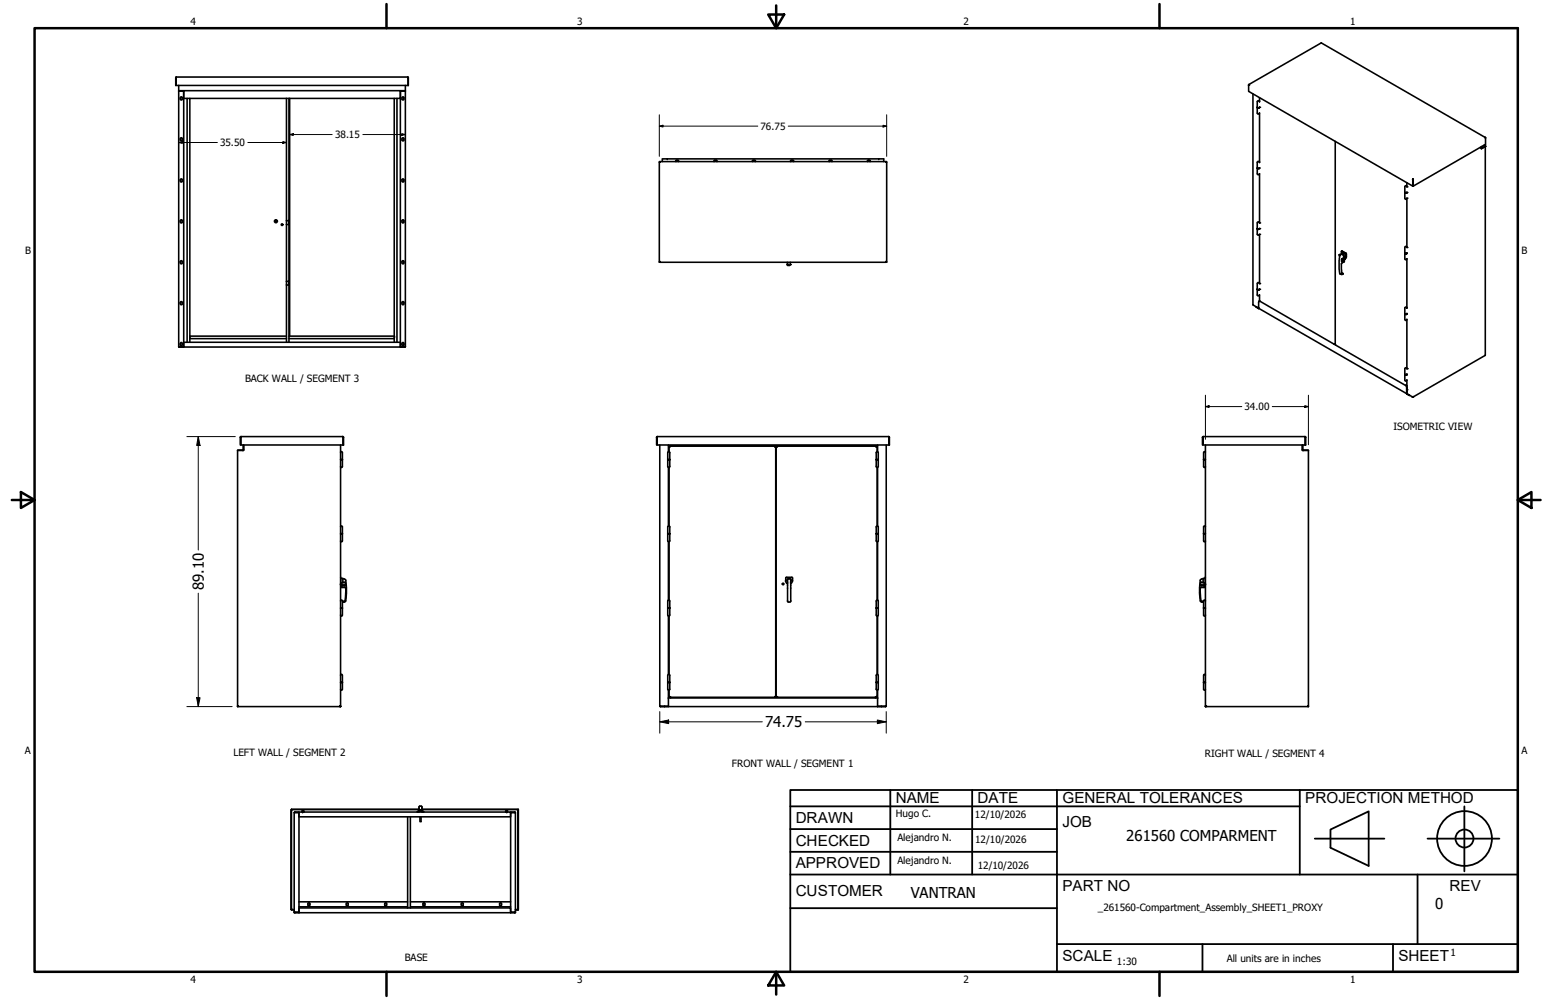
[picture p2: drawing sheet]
<svg xmlns="http://www.w3.org/2000/svg" width="432mm" height="279mm" viewBox="0 0 432 279" stroke-linecap="round" stroke-linejoin="round" font-family="sans-serif">
<!-- layer: Visible (ANSI) -->
<g fill="none" stroke="#000" stroke-width=".44">
<path d="M49.1 21.7v2.2h64.9v-2.2M49.1 21.7v2.2v-2.2M49.2 21.7h-.1M49.3 21.5l-.2 .2M49.3 21.5h64.6M49.9 25.5h63.3M49.9 23.9v1.4M49.9 25.5v71.3M49.9 25.5h1.4M50.1 25.4h1.2v71.5h-1.2M50.4 27.7l.2 .2 .3-.2M50.4 38.8l.1 .5h.3l.1-.2"/>
<path d="M50.4 38.8l.2-.3 .3 .3M50.9 27.4v.3M50.9 38.8v.3M50.9 27.3l-.1-.2h-.3l-.1 .6M51.3 25.3v2.2h60.5v-2M52.3 27.5v68.1M53 27.5v68.1M80 27.5v68.1M80.7 27.5v34.2h-.7M80.9 27.5v66.4M110.1 27.5v68.1M110.9 27.5v68.1"/>
<path d="M111.8 25.3l1.4 .2M112.3 27.7l.3 .2 .2-.2M112.3 38.8l.1 .5h.3l.1-.2M112.3 38.8l.3-.3 .2 .3M112.8 27.4v.3M112.8 38.8v.3M112.8 27.3l-.1-.2h-.3l-.1 .6M113 25.4h-1.2v71.5h1.2M113.2 23.9v1.4M113.2 25.5v71.3M113.9 21.5l.1 .2M113.9 21.7h.1"/>
<path d="M114 21.7v2.2v-2.2M114 21.7h.1M348.7 23.7l.2-.1zM348.7 23.8v1.7l45.9 26.5M348.8 23.6l20.3-11.6 45.7 26.4M349.9 26.2v59l1.7 .9M351.2 31.6l.2 .3 .3-.3M351.2 30l.1 .2 .5-.2-.3 .2-.3-.2M351.7 28.2h.1M351.7 28.4l-.3-.3-.2 .3v3.2M351.8 27.3v1.1M351.8 31.6v13.8"/>
<path d="M372.9 39.5l.1 56.8M414.9 38.5l-.2-.1h.2v1.9l-20.2 11.7v-1.8M50.4 50.2l.1 .6h.3l.1-.2M50.4 50.3l.2-.3 .3 .3M50.9 50.2v.3M112.3 50.2l.1 .6h.3l.1-.2M112.3 50.3l.3-.3 .2 .3M112.8 50.2v.3M184.1 45.3h.2M184.1 45.3v27.9M184.3 45.1v.2M184.3 45.1h63.2"/>
<path d="M186.4 44.4h-1.4v.7M186.4 44.4v.2M186.4 44.4h60.4v.7M189 44.8h.3M189 44.7l-.3 .2 .1 .3M189.3 44.7l.2 .2v.3M199.7 44.7l-.3 .2 .1 .3M199.7 44.8h.3M200 44.7l.3 .2-.1 .3M210.4 44.8h.3M210.4 44.7l-.3 .2 .1 .3M210.7 44.7l.3 .2-.1 .3"/>
<path d="M221.1 44.7l-.3 .2 .1 .3M221.1 44.8h.3M221.4 44.7l.3 .2-.1 .3M231.8 44.8h.3M231.8 44.7l-.3 .2 .1 .3M232.1 44.7l.3 .2-.1 .3M242.5 44.8h.3M242.5 44.7l-.2 .2v.3M242.8 44.7l.3 .2-.1 .3M245.4 44.4v.2M247.5 45.1v.2M247.5 45.3h.1"/>
<path d="M247.6 45.3v27.9M351.2 45.3v3.2l.2 .3 .3-.2M351.2 46.9h.6M351.2 45.4l.2-.3 .3 .3M351.7 45.1h.1M351.8 46.9l-.1 .2-.5-.1M351.8 48.5v13.8M392.4 52.2v3.2l.2 .3 .3-.3M392.4 52.2l.3-.3 .2 .3M392.4 53.8h.5l-.4 .2zM392.9 52h.1M392.9 53.7l-.1 .3-.4-.2h.5"/>
<path d="M392.9 55.4v13.7l-.2-.3-.3 .3v3.2M392.9 51.1v1.1M394.6 50.2v1.8l.1-1.8M394.6 50.2h.1M394.7 50v.2M394.7 50l-.1 .2M394.7 50.2v1.8M394.7 50h.1M413.8 41.5h.1M414.5 40.6l.5 .2-1.1 .6-.1-.4M414.8 40.9l-1.1 .6v-.5M414.8 41v58.3l-20.1 11.6"/>
<path d="M415 40.8l-1.2 .7v-.5M50.4 73.4l.2 .3 .3-.3M50.9 61.7v.3M50.9 73.1v.3M50.9 73.1l-.1-.2h-.3l-.1 .5M50.9 61.7l-.3-.3-.2 .3 .1 .6h.3l.1-.3M77 61.7h.2v.2h-.2zM80 62.7h.7M80 79.6h.7M80.6 61.7v1M80.6 78.6v1M80.7 62.7v15.9h-.7"/>
<path d="M80.7 78.6v17M80.7 61.7v1M112.3 73.4l.3 .3 .2-.3M112.8 61.7v.3M112.8 73.1v.3M112.8 73.1l-.1-.2h-.3l-.1 .5M112.8 61.7l-.2-.3-.3 .3 .1 .6h.3l.1-.3M184.1 73.2l.2-.1v.1M184.1 73.2h63.5M184.3 73.2h.1M184.3 73.2v.1M219.8 73.9l.7 .3"/>
<path d="M219.9 73.3v.6M220.7 73.3v.6l-.2 .3M247.5 73.1v.2zM247.5 73.2v-.1l.1 .1M247.5 73.2v.1M351.2 65.4l.2 .3 .3-.2M351.2 79.2v3.2l.2 .3 .3-.3M351.2 79.2l.2-.3 .3 .3M351.7 62.1h.1M351.7 79h.1M351.7 62.3l-.3-.3-.2 .3v3.2M351.8 63.8a.34 .34 0 0 1-.3 .3 .34 .34 0 0 1-.3-.2l.1 .2 .5-.2-.5 .1-.1-.2 .1 .2 .5-.1"/>
<path d="M351.8 65.5v13.7M374.1 71.1l.1 .3M374.3 71.2h-.3l.1 .3M374.5 71.1a.62 .62 0 0 1 .8 .2 .62 .62 0 0 1 0 .8M374.7 70.2l1.3 .7v1l-.2 .2M374.7 72.6h.5M374.8 72.5h.4M374.8 72.4l.2-.1 .2 .2h-.5M374.8 72.8h.4M374.8 76.2l.4 .3M374.8 72.5l.3 .1M375.3 72.1l.4-.3a.84 .84 0 0 0-.6-1.1l-.5 .2 .1-.7 1.3 .7v1l-.8 .9h-.5"/>
<path d="M375.3 72.1l-.5 .3-.1 .7 .8-.3M375.3 72.1l-.2-.9-.3-.2-.4 .2a7.2 7.2 0 0 0-.4 4l.2 1.3 .4 .2 .6-.2M375.3 72.7l.2 .1M375.5 72.8v.3l-.9 .6 .2 2.8h.4M375.7 72.1l-.2 .4M392.4 72.3l.2 .3 .3-.3M392.9 70.7l-.2 .2-.3-.1 .3 .1 .2-.2-.4 .2-.1-.2 .1 .2 .4-.2M392.9 72.3v13.8l-.2-.3-.3 .3M392.9 68.9v.1M49.9 96.8l.2 .1M49.9 96.8l.2 .2M50 96.9h.1"/>
<path d="M50.1 97h1.2M50.1 96.9h62.9M50.1 96.9v.1M50.4 96.3l.2 .3 .3-.3M50.4 84.5l.1 .6h.3l.1-.2M50.4 84.6l.2-.3 .3 .3M50.9 84.5v.3M50.9 96v.3M50.9 96l-.1-.3h-.3l-.1 .6M51.3 96.8v-1.2h60.5v1.2M53 94.6h27M53 93.9h27"/>
<path d="M80.7 94.6h29.4M80.7 93.9h29.5v.5M111.8 97h1.2M112.3 96.3l.3 .3 .2-.3M112.3 84.5l.1 .6h.3l.1-.2M112.3 84.6l.3-.3 .2 .3M112.8 84.5v.3M112.8 96v.3M112.8 96l-.1-.3h-.3l-.1 .6M113 96.9h.1M113 96.9v.1M113.2 96.8l-.2 .1"/>
<path d="M113.2 96.8l-.2 .2M351.2 80.8l.1 .2 .5-.2-.5 .2-.1-.2 .1 .2 .5-.2-.5 .2zM351.5 86.1l-.7-.4 42.1 24.3M351.7 86.2h-.2M351.8 84.1l-.3 .3 .1 1.7M351.8 82.4v1.7M351.8 84.1l20.9 12.1M351.8 80.8h.1M372.8 96.1v.1M372.9 96.1h-.3l.2 .1M372.9 96.1h.1M372.9 96.1l-.1 .1"/>
<path d="M373 96.4h.1M373 96.4l19.7 11.4M392.4 86v3.2l.2 .3 .3-.2v13.6M392.4 87.6l.2 .2 .3-.2M392.9 85.9h.1M392.9 87.6l-.2 .3-.3-.2M392.4 103v3.2l.2 .3 .3-.3v3.8M392.4 104.6h.5M392.4 103l.3-.3 .2 .3M392.8 107.7v.1M392.9 110l.8 .4M392.9 109.9v.1"/>
<path d="M392.9 107.7l-.3-.1 .2 .2M392.9 107.7h.1M392.9 107.7l-.1 .1M392.9 102.8h.1M392.9 109.9l.7 .6M392.9 109.9h.1M392.9 108v1.4M392.9 110l1.6 .9M392.9 104.5l-.1 .3-.4-.2M394.5 110.9l.2-.1zM66.4 125.8h1.4zM66.4 125.9v71.5"/>
<path d="M67.1 122.2l.1 2.1h28.6v-2.1M67.1 122.2v2.1l.1-2.1M67.2 122.1v.1M67.3 122l-.1 .2M67.3 122l-.2 .2M67.3 122h28.4M67.9 124.3l-.1 1.5M68 124.3v1.4M68.1 125.7l-.3 .2M68.1 124.3v1.5h-1.6M95.1 126.3l.3-.1 .2 .3M95.1 128.5h.5"/>
<path d="M95.1 128.4h.5M95.1 124.3v73.1M95.1 130.4h.1M95.1 126.5h.1M95.2 128.4h.4M95.6 126.5v3.8l-.2 .3-.3-.1M95.6 128.4l-.4 .1M95.7 122l.2 .2M95.7 122l.1 .2M95.8 122.1v.1M95.8 122.2v2.1l.1-2.1M95.8 122.2h.1"/>
<path d="M183.4 122.2l.1 2.1h64.8v-2.1M183.4 122.2v2.1l.1-2.1M183.5 122.1v.1M183.6 122l-.1 .2M183.6 122l-.2 .2M183.6 122h64.6M184.3 124.3v72.9M186.5 126.5v3.8l.3 .3 .3-.3v-3.8M186.5 126.5l.3-.3 .3 .3M186.5 128.4l.6 .1zM186.5 128.5h.6M186.7 124.3v.2h58.4v-.2"/>
<path d="M186.7 124.5v1.7M186.7 130.6v16.3M186.9 124.8h.2zM186.9 124.8v1.4M186.9 130.7v16.2M186.9 124.7l.2 .1zM186.9 124.7h29.6M187.3 124.5v.2M216.5 124.8h.5h-.2l.1 69.9-.4-.1 .2 .1zM216.5 124.7v.1zM216.7 125.2h.1M216.9 124.7l.1 .1z"/>
<path d="M216.9 124.7h28M244.5 124.5v.2M244.7 124.8h.3zM244.7 126.5v3.8l.3 .3 .3-.3v-3.8M244.7 126.5l.3-.3 .3 .3M244.7 128.4l.6 .1zM244.7 128.5h.6M244.8 124.7l-.1 .1zM245 124.8v1.4M245 130.7v16.2M245.1 124.5v1.7M245.1 130.7v16.2"/>
<path d="M247.5 124.3v72.9M248.2 122l.1 .2M248.2 122l.2 .2M248.3 122.1v.1M248.3 122.2v2.1l.1-2.1M248.3 122.2h.1M335.9 122.2v2.1l.1-2.1M335.9 122.2h.1M336 122.1v.1M336 122.2v2.1h28.6v-2.1M336.1 122l-.2 .2M336.1 122l-.1 .2"/>
<path d="M336.1 122h28.4M336.2 128.5h.5M336.2 126.5v3.8l.2 .3 .3-.1M336.2 128.4h.5M336.2 128.4l.4 .1M336.2 128.4h.4M336.6 130.4h.1M336.6 126.5h.1M336.7 124.3v73.1M336.7 126.3l-.3-.1-.2 .3M363.7 124.3v1.5h1.6M363.7 125.7l.3 .2"/>
<path d="M363.8 124.3v1.4M363.9 124.3l.1 1.5M364 125.8l1.4 .1zM364.5 122l.2 .2M364.5 122l.1 .2M364.6 122.1v.1M364.6 122.2v2.1l.1-2.1M364.6 122.2h.1M365.4 125.9v71.5M95.1 147h.3l.2 .2v3.9l-.2 .3-.3-.1M95.1 149.2h.5M95.1 149.1h.5"/>
<path d="M95.1 151.1h.1M95.1 147.2h.1M95.2 149.1h.4M95.6 149.1l-.4 .1M186.5 149.1l.6 .1zM186.5 149.2h.6M186.5 147.1l.3-.2 .3 .3v3.9l-.3 .3-.3-.3zM186.7 151.4v16.2M186.9 151.4v16.2M244.7 149.1l.6 .1zM244.7 149.2h.6M244.8 147.1l.2-.2 .3 .3v3.9l-.3 .3-.3-.3z"/>
<path d="M245 151.4v16.2M245.1 151.4v16.2M336.2 149.2h.5M336.2 149.1h.5M336.2 149.1l.4 .1M336.2 149.1h.4M336.6 151.1h.1M336.6 147.2h.1M336.7 147h-.3l-.2 .2v3.9l.2 .3 .3-.1M95.1 163.3l.2 .2h.9l-.9-.1M95.1 167.7h.3l.2 .3v3.9l-.2 .2-.3-.1M95.1 161.3l.2 2.1"/>
<path d="M95.1 169.9h.5M95.1 163.1h.1M95.1 171.8h.1M95.1 168h.1M95.2 161.6h.6v1.3h-.6M95.2 169.9h.4M95.6 169.9h-.4M95.8 162.7h.5M95.8 161.7h.3M95.8 168.1l.1 .1M96.2 161.8h.2a1.81 1.81 0 0 1 .3 1.7 11.5 11.5 0 0 1-.3 4.7h-.5M96.2 162.7h.2a.6 .6 0 0 1-.1 1"/>
<path d="M96.3 163.7h-.9v.4h1l.2 .3M96.4 167.8l-.6 .3M96.6 164.3l-.2 3.5M186.5 169.9h.6zM186.5 169.9h.6M186.5 167.8l.4-.1 .2 .3v3.9l-.3 .2-.3-.2zM186.7 172.1v16.3M186.9 172.1v16.3M219.4 162.2l.1 .5 .4 .4M219.5 162.2v-.8l1.7-.1 .2 .2v.7M220 162v6l.2 .2M220 162.7a.6 .6 0 0 1-.1-.9 .6 .6 0 0 1 .9 0 .6 .6 0 0 1 0 .9"/>
<path d="M220.2 161.7l-.2 .3M220.2 168.2h.4M220.2 161.7h.4M220.6 161.7l.3 .3M220.9 162v6l-.3 .2M221.4 162.2l-.2 .5-.4 .4M244.7 169.9h.6zM244.7 169.9h.6M244.8 167.8l.4-.1 .1 .3v3.9l-.3 .2-.3-.2zM245 172.1v16.3M245.1 172.1v16.3M335.2 164.3l.2 3.5"/>
<path d="M335.3 162.1a17.7 17.7 0 0 0 0 5.9l.6 .2M335.4 167.8l.6 .3M335.5 163.7h.9v.4h-1l-.2 .3M335.5 162.7h.5M335.6 162.7h-.2a.6 .6 0 0 0 .1 1M335.6 161.8l-.4 .3M335.7 161.7h.3M336 168.1l-.1 .1M336.2 169.9h.5M336.2 169.9h.4M336.6 161.6h-.6v1.3h.6M336.6 163.1h.1"/>
<path d="M336.6 171.8h.1M336.6 168h.1M336.7 161.3l-.2 2.1M336.7 167.7h-.3l-.2 .3v3.9l.2 .2 .3-.1M336.7 163.3l-.2 .2h-.9l.9-.1M66.3 197.3l.1 .1M66.4 197.4l.1-.2-.1 .2M66.4 197.4h.1M66.4 197.3h.1M94.9 197.2l.1 .2zM95 197.4h.1h-28.7M95 197.4l-.1-.2 .2 .2"/>
<path d="M95 197.4h.1M95.1 188.5l.3-.1 .2 .3M95.1 190.7h.5M95.1 190.6h.5M95.1 192.6h.1M95.1 188.7h.1M95.2 190.6h.4M95.6 188.7v3.9l-.2 .2-.3-.1M95.6 190.6l-.4 .1M184.3 197.2l.2 .2M184.4 197.3l.1 .1M184.5 197.4h2.2"/>
<path d="M184.5 197.4h.1M185.6 197.4h.1M186.5 188.7l.3-.3 .3 .3M186.5 188.7v3.9l.3 .2 .3-.2v-3.9M186.5 190.6l.6 .1zM186.5 190.7h.6M186.7 197.4h58.4M186.7 195h58.4M186.7 192.8v4.6M186.9 192.9v1.8M186.9 194.7h.1M186.9 194.8h29.6"/>
<path d="M187 194.6l-.1 .2zM187.3 194.8v.2M216.5 194.6v.2zM216.7 194.3h.1M216.9 194.8h28M217 194.6l-.1 .2zM244.5 194.8v.2M244.7 194.6l.3 .1zM244.7 194.6l.2 .2zM244.7 188.7v3.9l.3 .2 .3-.2v-3.9M244.7 190.6l.6 .1zM244.7 190.7h.6"/>
<path d="M244.7 188.7l.3-.3 .3 .3M245 192.9v1.8M245.1 197.4h2.2zM245.1 197.4h2.2M245.1 192.9v4.5M246.2 197.4h.1M247.3 197.4h.1M247.4 197.3l-.1 .1M247.5 197.2l-.2 .2M336.2 190.7h.5M336.2 188.7v3.9l.2 .2 .3-.1M336.2 190.6h.5"/>
<path d="M336.2 190.6l.4 .1M336.2 190.6h.4M336.6 192.6h.1M336.6 188.7h.1M336.7 197.4l.2-.2-.1 .2M336.7 197.4h.1M336.7 188.5l-.3-.1-.2 .3M336.8 197.4h-.1h28.7M336.8 197.4h.1M365.4 197.3h-.1M365.4 197.4l-.1-.2 .1 .2M365.4 197.4h.1"/>
<path d="M365.5 197.3l-.1 .1M81.3 226.2l.1 27.9zM81.4 226.2l.1 .1M82.2 227.1v27.7M82.3 227h.1M82.4 227l-.2 .1M82.4 227h1.1v27.9h-1.1M82.4 226.9l-.2 .2M82.4 226.9h1.1M82.4 226.9v.1M84.4 226.8v.1a.29 .29 0 0 1 0-.4 .29 .29 0 0 1 .4-.1 .29 .29 0 0 1 0 .4M84.5 227.1v-.2h57v.2"/>
<path d="M84.5 226.9h-1v1.3h59.1v-1.3h-1.1M84.8 226.8v.1M113.9 228.2v25.5M114.6 228.2v25.5M117 226.2l-35.6-.1 35.8 .2M117 226.5v.4M117 226.5h.9M117 226.3h-.2v.5M117 225.4v1.1M117 226.8l-.5 .1M117 225.5l.2-.3 .7 .3M117.2 226.3h.5"/>
<path d="M117.2 226.2l.2 .3 .3-.3M117.3 228.2v1.4h.3v-1.4M117.9 226.5v.4M117.9 226.2h26.8M117.9 226.3h.1v.5M117.9 225.4v1.1M117.9 226.8l.5 .1M141.3 226.8v.1M141.7 226.8v.1a.29 .29 0 0 0 0-.4 .29 .29 0 0 0-.4-.1 .29 .29 0 0 0 0 .4M142.6 226.9h1.2M142.6 227h1.2M143.8 227l.2 .1"/>
<path d="M143.8 226.9l-1.2 .1v27.9h1.2M143.8 227h.1M143.8 226.9l.2 .2M144 227.1v27.7M144.7 226.2l-.1 .1M144.7 226.2l-27 .1M144.7 226.2l.1 27.9zM81.4 254.1l.8 .2M81.4 254.1h.8M81.5 254.1h-.1M82.2 254.8l.2 .2M82.2 254.8l.2 .1"/>
<path d="M82.3 254.9h.1M82.4 255h61.4M82.4 254.9l1.1 .1M82.4 254.9v.1M83.5 254.8v-1.1h59.1v1.1M83.5 253.4h30.4M83.5 252h30.4M86 252.8l.3 .3 .3-.3M86 252.5l.3-.3 .3 .3M86 252.5v.3M86.6 252.5v.3M96.7 252.8l.3 .3 .3-.3"/>
<path d="M96.7 252.5l.3-.3 .3 .3M96.7 252.5v.3M97.2 252.5v.3M107.4 252.8l.3 .3 .3-.3M107.4 252.5l.3-.3 .3 .3M107.4 252.5v.3M107.9 252.5v.3M114.6 253.4h28M114.6 252h28M118.1 252.8l.3 .3 .3-.3M118.1 252.5l.3-.3 .3 .3M118.2 252.5v.3"/>
<path d="M118.7 252.5v.3M128.8 252.8l.3 .3 .3-.3M128.8 252.5l.3-.3 .3 .3M128.8 252.5v.3M129.3 252.5v.3M139.5 252.8l.3 .3 .3-.3M139.5 252.5l.3-.3 .3 .3M139.6 252.5v.3M140.1 252.5v.3M143.8 254.9h.1M143.8 254.9v.1M143.8 254.9l-1.2 .1"/>
<path d="M144 254.8l-.2 .2M144 254.8l-.2 .1M144 254.1h.7l-.7 .2M144.6 254.1h.1"/>
<circle cx="77.1" cy="61.8" r=".41"/>
<circle cx="78.8" cy="62.8" r=".22"/>
<circle cx="218.7" cy="163.2" r=".22"/>
</g>
<g fill="#000">
<circle cx="369.1" cy="12" r=".22"/>
<circle cx="348.7" cy="23.7" r=".22"/>
<circle cx="351.8" cy="30" r=".22"/>
<circle cx="392.4" cy="53.8" r=".22"/>
<circle cx="392.9" cy="55.4" r=".22"/>
<circle cx="392.9" cy="52.2" r=".22"/>
<circle cx="392.9" cy="53.8" r=".22"/>
<circle cx="219.9" cy="73.9" r=".22"/>
<circle cx="220.7" cy="73.9" r=".22"/>
<circle cx="351.8" cy="62.3" r=".22"/>
<circle cx="351.8" cy="79.2" r=".22"/>
<circle cx="351.8" cy="63.9" r=".22"/>
<circle cx="351.8" cy="65.5" r=".22"/>
<circle cx="375.2" cy="76.5" r=".22"/>
<circle cx="392.9" cy="69.2" r=".22"/>
<circle cx="111.8" cy="97" r=".22"/>
<circle cx="351.8" cy="80.8" r=".22"/>
<circle cx="392.9" cy="108.9" r=".22"/>
<circle cx="392.9" cy="103" r=".22"/>
<circle cx="394.5" cy="110.9" r=".22"/>
<circle cx="216.9" cy="124.8" r=".22"/>
<circle cx="95" cy="197.4" r=".22"/>
<circle cx="216.9" cy="194.7" r=".22"/>
<circle cx="336.8" cy="197.4" r=".22"/>
</g>
<!-- layer: Borde (ANSI) -->
<g fill="none" stroke="#000" stroke-width=".7">
<path d="M9.7 7.9h414.2v263.6h-414.2zM107.9 1.1v6.8M214.6 4.1h4.4l-2.2 3.8zM216.8 1.5v6.4M323.8 1.1v6.8M3.3 139.7h6.4M5.8 137.5l3.9 2.2-3.9 2.2zM423.9 139.7l3.8-2.2v4.4zM423.9 139.7h6.4M107.9 271.5v6.8M216.8 271.5l2.2 3.8h-4.4zM216.8 271.5v6.4"/>
<path d="M323.8 271.5v6.8"/>
</g>
<!-- layer: Title (ANSI)-1 -->
<g fill="none" stroke="#000" stroke-width=".51">
<path d="M220.7 220.7h203.2v50.8h-203.2zM220.7 225.3h142.3M220.7 231.6h74.5M220.7 238h74.5M248.7 220.7v23.6M271.5 220.7v23.6M295.2 220.7v50.8M363 220.7v23.6M367.2 234.3h19.5M371.6 231.8l10.7-5.1v15.2l-10.7-5zM398.7 234.3h20.1M409 225.3v18.2"/>
<path d="M220.7 244.3h203.2M220.7 253.7h74.5M395.9 244.3v19.5M295.2 263.8h128.7M335.9 263.8v7.7M389.1 263.8v7.7"/>
<circle cx="409" cy="234.3" r="7.7"/>
<circle cx="409" cy="234.3" r="2.51"/>
</g>
<!-- layer: Cota (ANSI) -->
<g fill="none" stroke="#000" stroke-width=".28">
<path d="M49.9 39.8l1-.2v.5zM49.9 39.8h10.8M69.2 39.8h10.8M79 39.6l1 .2-1 .3zM80.9 37.6l1-.3v.5zM80.9 37.6h11.9M101.3 37.6h11.9M112.2 37.3l1 .3-1 .2zM184.1 35.2l1.1-.2v.5zM184.1 35.2h27.5M184.1 32.1v11.6M220.2 35.2h27.4"/>
<path d="M246.6 35l1 .2-1 .3zM247.6 32.1v11.6M336.7 113.6l1-.3v.6zM336.7 113.6h10.1M336.7 110.4v12.3M355.3 113.6h10.1M364.4 113.3l1 .3-1 .3zM365.4 110.4v13.9M52.2 122h13.5M55.4 122l.5 2.5h-1zM55.4 122v31.7M55.4 165.7v31.7"/>
<path d="M52.2 197.4h12.6M54.9 194.9h1l-.5 2.5zM184.3 198.8v6.1M247.5 198.8v6.1M184.3 201.7l2.5-.5v1zM184.3 201.7h28.6M224.9 201.7h22.6M245 201.2l2.5 .5-2.5 .5z"/>
</g>
<path d="M49.9 39.8l1-.2v.5zM80.9 37.6l1-.3v.5zM112.2 37.3l1 .3-1 .2zM184.1 35.2l1.1-.2v.5zM246.6 35l1 .2-1 .3zM79 39.6l1 .2-1 .3zM336.7 113.6l1-.3v.6zM364.4 113.3l1 .3-1 .3zM55.4 122l.5 2.5h-1zM54.9 194.9h1l-.5 2.5zM184.3 201.7l2.5-.5v1zM245 201.2l2.5 .5-2.5 .5z" fill="#000"/>
<g font-size="4.3">
<text x="250.2" y="224.2">NAME</text>
<text x="273" y="224.2">DATE</text>
<text x="296.7" y="224.3">GENERAL TOLERANCES</text>
<text x="364.6" y="224.3">PROJECTION METHOD</text>
<text x="222.2" y="229.9">DRAWN</text>
<text x="296.7" y="230.9">JOB</text>
<text x="222.2" y="236.3">CHECKED</text>
<text x="222.2" y="242.6">APPROVED</text>
<text x="222.2" y="250.3">CUSTOMER</text>
<text x="296.7" y="249">PART NO</text>
<text x="404.8" y="248.9">REV</text>
<text x="296.7" y="268.4">SCALE</text>
<text x="390.6" y="268.4">SHEET</text>
</g>
<g font-size="4.2">
<text x="56.9" y="164.9" transform="rotate(-90 56.9 164.9)">89.10</text>
<text x="213.7" y="203.1">74.75</text>
<text x="314.6" y="235">261560 COMPARMENT</text>
<text x="254.4" y="250.8">VANTRAN</text>
<text x="400.9" y="254">0</text>
</g>
<g font-size="2.8">
<text x="53.2" y="6.9">4</text>
<text x="161.2" y="6.9">3</text>
<text x="269.1" y="6.9">2</text>
<text x="377.1" y="6.9">1</text>
<text x="61.5" y="40.8">35.50</text>
<text x="93.6" y="38.6">38.15</text>
<text x="212.4" y="36.3">76.75</text>
<text x="7" y="70.9">B</text>
<text x="424.9" y="70.9">B</text>
<text x="68.5" y="106.8">BACK WALL / SEGMENT 3</text>
<text x="347.6" y="114.6">34.00</text>
<text x="389.2" y="120.1">ISOMETRIC VIEW</text>
<text x="6.9" y="210.6">A</text>
<text x="65.2" y="211.2">LEFT WALL / SEGMENT 2</text>
<text x="204.4" y="214.4">FRONT WALL / SEGMENT 1</text>
<text x="336.5" y="211.5">RIGHT WALL / SEGMENT 4</text>
<text x="424.9" y="210.6">A</text>
<text x="250.2" y="228.3">Hugo C.</text>
<text x="272.3" y="228.4">12/10/2026</text>
<text x="250.6" y="234.9">Alejandro N.</text>
<text x="272.4" y="235.6">12/10/2026</text>
<text x="250.6" y="241.5">Alejandro N.</text>
<text x="273.1" y="242.8">12/10/2026</text>
<text x="306.6" y="254.5">_261560-Compartment_Assembly_SHEET1_PROXY</text>
<text x="113" y="268.5">BASE</text>
<text x="312" y="269.7">1:30</text>
<text x="342.6" y="268.7">All units are in inches</text>
<text x="405.1" y="267.1">1</text>
<text x="53.2" y="274.6">4</text>
<text x="161.2" y="274.6">3</text>
<text x="269.1" y="274.6">2</text>
<text x="377.1" y="274.6">1</text>
</g>
</svg>
